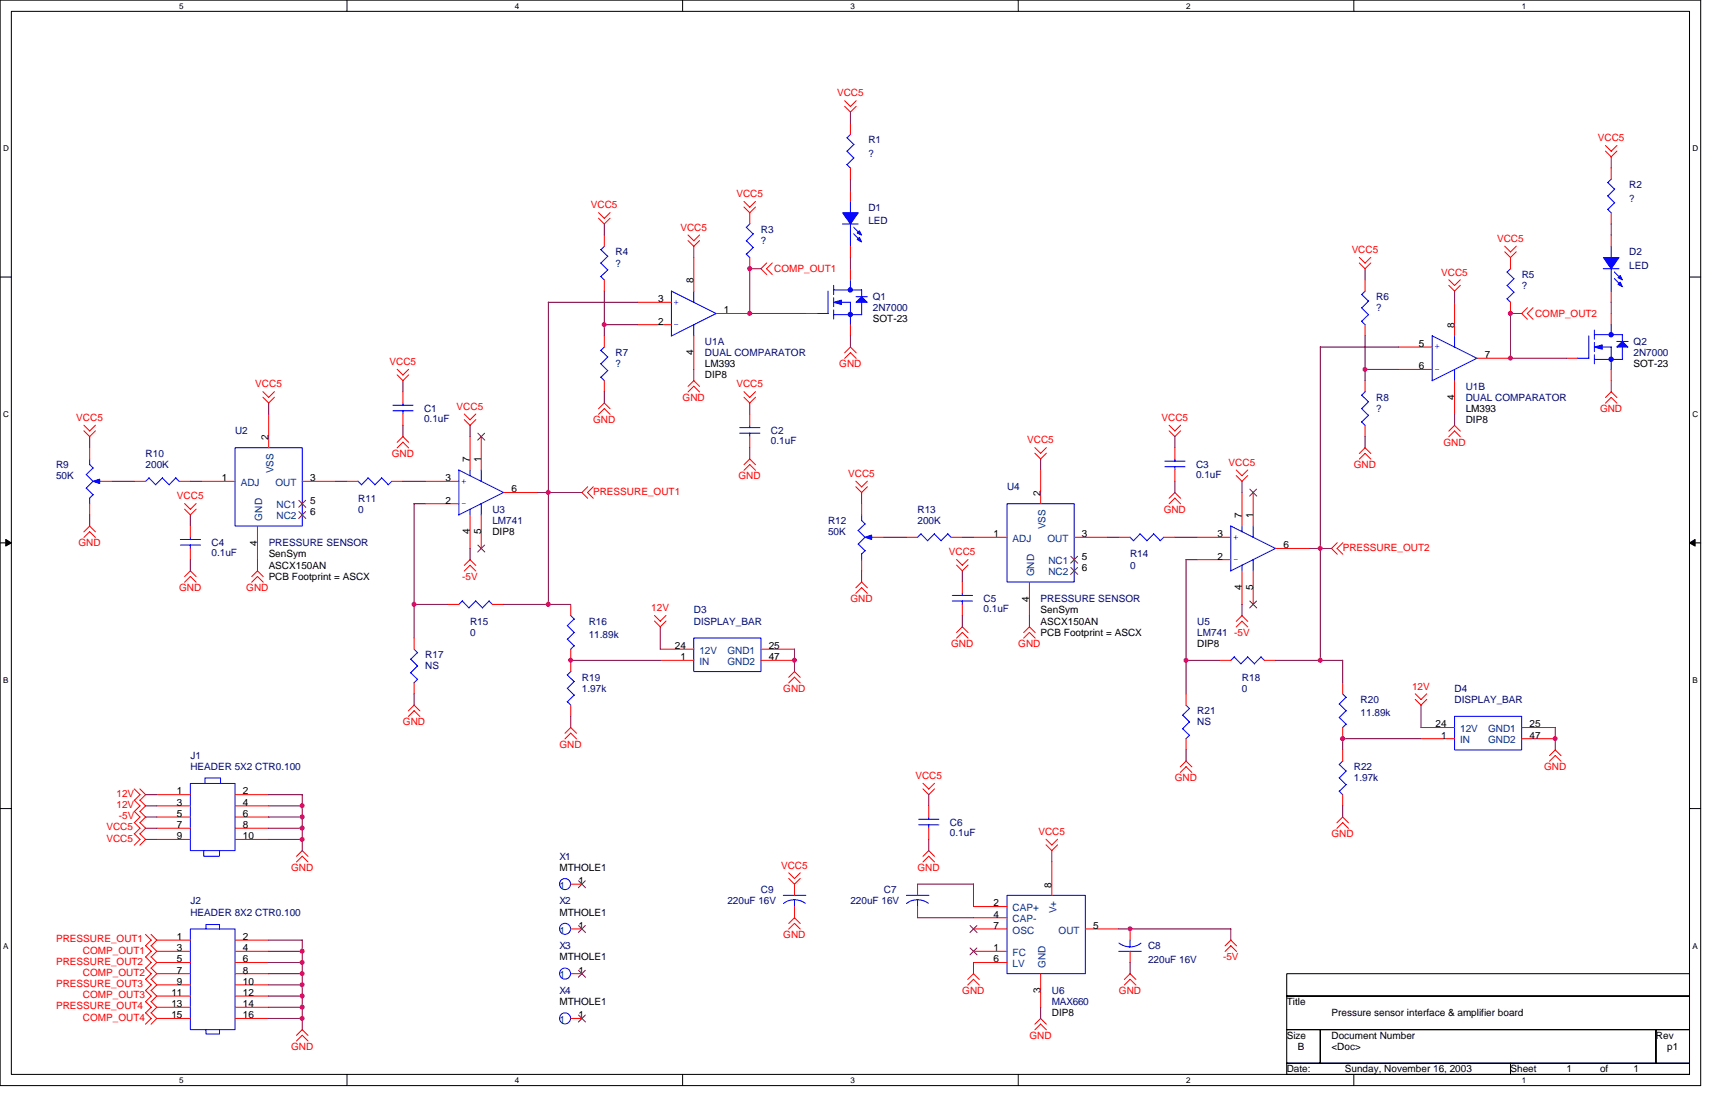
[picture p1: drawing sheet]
<svg xmlns="http://www.w3.org/2000/svg" width="432mm" height="279mm" viewBox="0 0 432 279" stroke-linecap="round" stroke-linejoin="round" font-family="sans-serif">
<path d="M0 0h424.7v271.1h-424.7zM2.8 2.8h419.1v265.5h-419.1z" fill="none" stroke="#000" stroke-width=".25"/>
<g fill="#fff">
<path d="M44.7 .3h1.1v2.3h-1.1z"/>
<path d="M44.7 268.6h1.1v2.2h-1.1z"/>
</g>
<path d="M86.7 0v2.8M86.7 268.3v2.8" fill="none" stroke="#000" stroke-width=".25"/>
<g fill="#fff">
<path d="M128.6 .3h1.1v2.3h-1.1z"/>
<path d="M128.6 268.6h1.1v2.2h-1.1z"/>
</g>
<path d="M170.5 0v2.8M170.5 268.3v2.8" fill="none" stroke="#000" stroke-width=".25"/>
<g fill="#fff">
<path d="M212.4 .3h1.1v2.3h-1.1z"/>
<path d="M212.4 268.6h1.1v2.2h-1.1z"/>
</g>
<path d="M254.3 0v2.8M254.3 268.3v2.8" fill="none" stroke="#000" stroke-width=".25"/>
<g fill="#fff">
<path d="M296.2 .3h1.1v2.3h-1.1z"/>
<path d="M296.2 268.6h1.1v2.2h-1.1z"/>
</g>
<path d="M338.1 0v2.8M338.1 268.3v2.8" fill="none" stroke="#000" stroke-width=".25"/>
<g fill="#fff">
<path d="M380 .3h1.1v2.3h-1.1z"/>
<path d="M380 268.6h1.1v2.2h-1.1z"/>
<path d="M.8 36h1.4v2.2h-1.4z"/>
<path d="M422.7 36h1.4v2.2h-1.4z"/>
<path d="M.8 102.3h1.4v2.3h-1.4z"/>
<path d="M422.7 102.3h1.4v2.3h-1.4z"/>
</g>
<path d="M0 69.2h2.8M421.9 69.2h2.8" fill="none" stroke="#000" stroke-width=".25"/>
<g fill="#fff">
<path d="M.8 168.7h1.3v2.2h-1.3z"/>
<path d="M422.7 168.7h1.3v2.2h-1.3z"/>
</g>
<path d="M0 135.6h2.8M421.9 135.6h2.8" fill="none" stroke="#000" stroke-width=".25"/>
<path d="M1.4 134.7l1.4 .9-1.4 .8zM421.9 135.6l1.4-.9v1.7z" fill="#000" stroke="#000" stroke-width=".25"/>
<g fill="#fff">
<path d="M.8 235h1.3v2.3h-1.3z"/>
<path d="M422.7 235h1.3v2.3h-1.3z"/>
</g>
<path d="M0 201.9h2.8M421.9 201.9h2.8M321.4 243.1h100.5v5.6h-100.5zM321.4 248.7h100.5v8.4h-100.5zM321.4 257.1h8.3v8.4h-8.3zM329.7 257.1h83.9v8.4h-83.9zM413.6 257.1h8.3v8.4h-8.3zM321.4 265.5h55.8v2.8h-55.8zM377.2 265.5h44.7v2.8h-44.7z" fill="none" stroke="#000" stroke-width=".25"/>
<g fill="none" stroke="#f00" stroke-width=".25">
<path d="M210.9 26.5l1.5 1.5 1.4-1.5M210.9 25.1l1.5 1.5 1.4-1.5M212.4 30.8v2.8M400.9 37.7l1.5 1.5 1.4-1.5M400.9 36.3l1.5 1.5 1.4-1.5M149.5 54.5l1.4 1.4 1.5-1.4M149.5 53.1l1.4 1.4 1.5-1.4M150.9 58.7v2.8M171.8 58.7l1.5 1.4 1.4-1.4M185.8 50.3l1.4 1.4 1.5-1.4M185.8 51.7l1.4 1.4M187.2 53.1v2.8"/>
<path d="M188.7 51.7l-1.5 1.4M212.4 42v2.7M212.4 47.5v2.8M402.4 42v2.7M402.4 53.1v2.8M402.4 58.7v2.8M150.9 69.9v2.8M159.3 75.5h8.4M171.8 60.1l1.5 1.4 1.4-1.4M173.3 64.3v8.4M178.9 78.3h8.3M187.2 64.3v2.8"/>
<path d="M191.5 65.7l-1.5 1.4 1.5 1.4M192.9 65.7l-1.5 1.4 1.5 1.4M201.2 78.3h2.8M212.4 61.5v2.8M212.4 67.1v2.8M339.5 65.7l1.4 1.4 1.4-1.4M339.5 64.3l1.4 1.4 1.4-1.4M340.9 69.9v2.8M361.8 71.2l1.5 1.5 1.4-1.5M361.8 69.8l1.5 1.5 1.4-1.5M363.3 75.5v8.4M375.8 62.9l1.4 1.4"/>
<path d="M375.8 61.5l1.4 1.4 1.5-1.4M377.2 64.3v2.8M377.2 75.5v2.8M378.7 62.9l-1.5 1.4M381.5 76.8l-1.5 1.5 1.5 1.4M382.9 76.8l-1.5 1.5 1.5 1.4M402.4 72.7v2.8M402.4 78.3v2.8M65.7 99.2l1.4 1.4 1.4-1.4M65.7 97.8l1.4 1.4 1.4-1.4M99.2 93.6l1.4 1.4 1.5-1.4M99.2 92.2l1.4 1.4 1.5-1.4"/>
<path d="M100.6 97.8v2.8M150.9 83.9v2.8M150.9 95v2.8M159.3 81.1h8.4M171.8 96.5l1.5-1.5 1.4 1.5M171.8 97.9l1.5-1.5 1.4 1.5M173.3 83.9v8.3M185.8 99.2l1.4 1.4 1.5-1.4M185.8 97.8l1.4 1.4 1.5-1.4M210.9 88.1l1.5-1.4 1.4 1.4M210.9 89.5l1.5-1.4 1.4 1.4M212.4 81.1v2.8"/>
<path d="M340.9 81.1v2.8M340.9 95v2.8M349.3 86.7h8.4M349.3 92.2h8.4M363.3 95v8.4M368.9 89.5h8.3M391.2 89.5h2.8M400.9 99.3l1.5-1.5 1.4 1.5M402.4 92.2v2.8M21 107.6l1.4 1.4 1.4-1.4M21 106.2l1.4 1.4 1.4-1.4M22.4 111.8v2.8"/>
<path d="M67.1 103.4v8.4M99.2 110.4l1.4-1.4 1.5 1.4M99.2 111.8l1.4-1.4 1.5 1.4M100.6 103.4v2.8M116 104.8l1.4 1.4 1.4-1.4M116 103.4l1.4 1.4 1.4-1.4M117.4 109v8.4M120.2 109v8.4M149.5 102.1l1.4-1.5 1.5 1.5M149.5 103.5l1.4-1.5 1.5 1.5M185.8 116l1.4-1.4 1.5 1.4M185.8 117.4l1.4-1.4 1.5 1.4"/>
<path d="M187.2 103.4v2.8M187.2 109v2.8M258.4 113.2l1.5 1.4 1.4-1.4M258.4 111.8l1.5 1.4 1.4-1.4M259.9 117.4v8.4M292 107.6l1.4 1.4 1.5-1.4M292 106.2l1.4 1.4 1.5-1.4M293.4 111.8v2.8M293.4 117.4v2.8M308.7 118.7l1.5 1.5 1.4-1.5M308.7 117.3l1.5 1.5 1.4-1.5M339.5 113.2l1.4-1.4 1.4 1.4"/>
<path d="M339.5 114.6l1.4-1.4 1.4 1.4M340.9 106.2v2.8M361.8 107.7l1.5-1.5 1.4 1.5M361.8 109.1l1.5-1.5 1.4 1.5M400.9 100.7l1.5-1.5 1.4 1.5M21 132.8l1.4-1.4 1.4 1.4M21 134.2l1.4-1.4 1.4 1.4M22.4 125.8v2.8M25.2 120.2h2.8M33.6 120.2h2.8M44.7 120.2h2.8M46.1 127.1l1.4 1.5 1.5-1.5"/>
<path d="M46.1 125.7l1.4 1.5 1.5-1.5M47.5 131.4v2.8M47.5 136.9v2.8M50.3 120.2h8.4M64.3 131.4v8.3M75.5 125.8h.1M75.5 128.6h.1M75.5 120.2h8.4M86.7 120.2h2.8M97.8 120.2h2.8M106.2 120.2h8.4M106.2 125.8h8.4"/>
<path d="M117.4 128.6v8.3M120.2 128.6v8.3M125.8 123h8.4M146.8 121.5l-1.5 1.5 1.5 1.4M148.2 121.5l-1.5 1.5 1.5 1.4M213.7 121.5l1.5 1.5 1.4-1.5M213.7 120.1l1.5 1.5 1.4-1.5M215.2 125.8v2.8M215.2 139.7v2.8M218 134.2h2.8M226.4 134.2h2.8M237.5 134.2h2.8"/>
<path d="M238.9 139.7l1.4 1.4 1.5-1.4M243.1 134.2h8.4M268.3 139.7h.1M268.3 134.2h8.3M279.4 134.2h2.8M290.6 134.2h2.8M292 124.4l1.4-1.4 1.5 1.4M292 125.8l1.4-1.4 1.5 1.4M299 134.2h8.4M299 139.7h8.4M310.2 123v8.4M313 123v8.4"/>
<path d="M318.6 136.9h8.3M334 135.5l-1.5 1.4 1.5 1.5M335.4 135.5l-1.5 1.4 1.5 1.5M46.1 144l1.4-1.5 1.5 1.5M46.1 145.4l1.4-1.5 1.5 1.5M62.9 145.4l1.4-1.5 1.4 1.5M62.9 144l1.4-1.5 1.4 1.5M103.4 159.3v2.8M111.8 150.9h2.8M116 141.2l1.4-1.5 1.4 1.5M116 142.6l1.4-1.5 1.4 1.5M123 150.9h2.8"/>
<path d="M142.5 150.9v2.8M163.4 155.1l1.5 1.4 1.4-1.4M163.4 153.7l1.5 1.4 1.4-1.4M213.7 146.8l1.5-1.5 1.4 1.5M213.7 148.2l1.5-1.5 1.4 1.5M238.9 141.1l1.4 1.4 1.5-1.4M238.9 157.9l1.4-1.4 1.5 1.4M238.9 159.3l1.4-1.4 1.5 1.4M240.3 145.3v2.8M240.3 150.9v2.8M255.7 159.3l1.4-1.4 1.4 1.4M255.7 157.9l1.4-1.4 1.4 1.4"/>
<path d="M257.1 145.3v8.4M268.3 142.5h.1M308.7 155.2l1.5-1.5 1.4 1.5M308.7 156.5l1.5-1.4 1.4 1.4M310.2 142.5v8.4M313 142.5v8.4M102 178.9l1.4-1.4 1.5 1.4M102 177.5l1.4-1.4 1.5 1.4M103.4 170.5v2.8M142.5 162.1v5.6M142.5 176.1v2.8M164.9 164.9h8.4"/>
<path d="M164.9 162.1h8.4M190 164.9h8.4M190 162.1h8.4M197 169.1l1.4-1.4 1.5 1.4M197 170.5l1.4-1.4 1.5 1.4M296.2 173.3v2.8M304.6 164.9h2.8M315.8 164.9h2.8M335.3 170.5v2.8M353.4 174.6l1.5 1.5 1.4-1.5M353.4 173.2l1.5 1.5 1.4-1.5M33.5 197l1.5 1.4-1.5 1.5"/>
<path d="M33.5 199.8l1.5 1.4-1.5 1.4M34.9 197l1.5 1.4-1.5 1.5M34.9 199.8l1.5 1.4-1.5 1.4M39.2 198.4h8.3M58.7 198.4h8.4M141.1 183.1l1.4-1.4 1.5 1.4M141.1 184.5l1.4-1.5 1.5 1.5M230.5 197l1.4 1.4 1.5-1.4M230.5 195.6l1.4 1.4 1.5-1.4M294.8 191.5l1.4-1.5 1.4 1.5M294.8 192.9l1.4-1.5 1.4 1.5M296.2 184.4v2.8"/>
<path d="M335.3 181.7v2.7M335.3 187.2v2.8M335.3 198.4v2.8M354.9 184.4h8.4M354.9 181.7h8.4M380 184.4h8.4M380 181.7h8.4M387 188.7l1.4-1.5 1.4 1.5M387 190.1l1.4-1.5 1.4 1.5M33.5 202.6l1.5 1.4-1.5 1.4M33.5 205.4l1.5 1.4-1.5 1.4M33.5 208.2l1.5 1.4-1.5 1.4"/>
<path d="M34.9 202.6l1.5 1.4-1.5 1.4M34.9 205.4l1.5 1.4-1.5 1.4M34.9 208.2l1.5 1.4-1.5 1.4M39.2 201.2h8.3M39.2 204h8.3M39.2 206.8h8.3M39.2 209.6h8.3M58.7 201.2h8.4M58.7 204h8.4M58.7 206.8h8.4M58.7 209.6h8.4M74 213.8l1.5-1.4 1.4 1.4"/>
<path d="M74 215.2l1.5-1.4 1.4 1.4M197 217.9l1.4 1.5 1.5-1.5M197 219.3l1.4 1.5M199.9 219.3l-1.5 1.5M230.5 213.8l1.4-1.4 1.5 1.4M230.5 215.2l1.4-1.4 1.5 1.4M231.9 201.2v2.8M231.9 206.8v2.8M261.2 210.9l1.5 1.5 1.4-1.5M261.2 209.5l1.5 1.5 1.4-1.5M262.7 215.2v8.4M333.9 205.4l1.4-1.4 1.5 1.4"/>
<path d="M333.9 206.8l1.4-1.4 1.5 1.4M36.3 238.9l1.5 1.4-1.5 1.5M36.3 233.3l1.5 1.4-1.5 1.5M36.3 236.1l1.5 1.4-1.5 1.5M37.7 238.9l1.5 1.4M37.7 233.3l1.5 1.4M37.7 236.1l1.5 1.4M39.2 234.7l-1.5 1.5M39.2 237.5l-1.5 1.5M39.2 234.7h8.3M39.2 237.5h8.3M58.7 234.7h8.4"/>
<path d="M58.7 237.5h8.4M142.5 220.8h2.8M142.5 231.9h2.8M197 232l1.4-1.5 1.5 1.5M198.4 229.2l1.5 1.4M198.4 229.2l-1.4 1.4M198.4 220.8v2.8M198.4 226.4v2.8M229.2 220.8v2.8M229.2 226.4v2.8M243.1 237.5h8.4M243.1 231.9h8.4"/>
<path d="M243.1 226.4h8.4M243.1 229.2h8.4M271.1 231.9h8.3M282.2 231.9v2.8M282.2 237.5v2.8M305.9 236.2l1.5-1.5 1.4 1.5M305.9 237.6l1.5-1.5 1.4 1.5M36.3 250.1l1.5 1.4-1.5 1.4M36.3 244.5l1.5 1.4-1.5 1.5M36.3 247.3l1.5 1.4-1.5 1.4M36.3 252.9l1.5 1.4-1.5 1.4M36.3 241.7l1.5 1.4-1.5 1.5"/>
<path d="M37.7 244.5l1.5 1.4M37.7 247.3l1.5 1.4M37.7 250.1l1.5 1.4M37.7 252.9l1.5 1.4M37.7 241.7l1.5 1.4M39.2 248.7l-1.5 1.4M39.2 245.9l-1.5 1.5M39.2 251.5l-1.5 1.4M39.2 254.3l-1.5 1.4M39.2 243.1l-1.5 1.5M39.2 240.3l-1.5 1.5M39.2 240.3h8.3"/>
<path d="M39.2 243.1h8.3M39.2 245.9h8.3M39.2 248.7h8.3M39.2 251.5h8.3M39.2 254.3h8.3M58.7 240.3h8.4M58.7 243.1h8.4M58.7 245.9h8.4M58.7 248.7h8.4M58.7 251.5h8.4M58.7 254.3h8.4M74 258.5l1.5-1.4 1.4 1.4"/>
<path d="M74 259.9l1.5-1.4 1.4 1.4M142.5 243.1h2.8M142.5 254.3h2.8M241.7 244.6l1.4-1.5 1.5 1.5M241.7 246l1.4-1.5 1.5 1.5M243.1 240.3h8.4M258.4 255.7l1.5-1.4 1.4 1.4M258.4 257.1l1.5-1.4 1.4 1.4M259.9 243.1v8.4M280.8 244.6l1.4-1.5 1.5 1.5M280.8 246l1.4-1.5 1.5 1.5"/>
</g>
<g fill="none" stroke="#00f" stroke-width=".25">
<path d="M211.5 37.7l1.7 1.8M211.5 34.4l1.7 1.7M212.4 33.5l-.9 .9M213.3 39.4l-1.8 1.7M213.3 36l-1.8 1.8M187.3 55.9l-.9 .8 1.7 1.7M188.1 58.4l-1.7 1.7M210.4 55.9h3.9M211.5 41.1l.9 .9M212.4 50.3v2.9M212.4 55.9v5.7M213.2 56.7l1.7 1.7"/>
<path d="M213.2 58.4l1.7 1.7M401.5 48.9l1.7 1.7M402.4 44.7l-.9 .9 1.7 1.6M403.3 50.6l-1.8 1.6 .9 .9M403.3 47.2l-1.8 1.7M150 69l.9 .9M150 65.7l1.8 1.7-1.7 1.6M150 62.3l1.8 1.7-1.7 1.7M151 61.5l-.9 .9M173.3 72.7v2.8M186.4 60.1l1.7 1.7M188.1 61.8l-1.7 1.6 .8 .9"/>
<path d="M206.8 72.7v5.6h-2.8M208.2 72.4l7-.1v1.8M208.2 71.2v2.3M208.2 74.3v2.3M208.2 77.4v2.3M208.2 78.6h7M209.6 75.5h2.8v5.6M212.4 69.9v2.5M213.8 74.1h2.8M215.2 75.4v3.2M340 76.8l1.8 1.7-1.7 1.7M340 73.5l1.8 1.6-1.7 1.8"/>
<path d="M341 72.6l-.9 .9M376.3 71.2l1.8 1.8M377.3 67.1l-1 .8 1.8 1.7M378.1 72.9l-1.8 1.7 .9 .9M378.1 69.6l-1.7 1.7M400.4 67.1h3.9M402.4 61.5v2.8M402.4 67.1v5.6M403.2 67.9l1.7 1.7M403.2 69.6l1.7 1.7M150 94.1l.9 .9M150 90.8l1.8 1.7-1.7 1.7"/>
<path d="M150 87.5l1.8 1.7M151 86.6l-.9 .9M151.8 89.1l-1.7 1.7M167.7 83.9v-11.2l11.2 5.6-11.3 5.6M173.3 81.1v2.8M340 98.6l1.8 1.7M340 80.2l.9 .9M341 97.8l-.9 .9M357.7 95v-11.1l11.2 5.6-11.3 5.6M363.3 83.9v2.8M363.3 92.2v2.9M396.8 83.9v5.6h-2.8"/>
<path d="M398.1 83.6l7.1-.1v1.8M398.2 82.4v2.3M398.2 85.5v2.3M398.2 88.6v2.2M399.6 86.7h2.8v5.6M402.4 81.1v2.5M403.8 85.3h2.8M405.2 86.6v3.1h-7M21.5 118.5l1.8 1.7M22.4 114.6v1.4M22.4 116l.9 .9M23.2 116.8l-1.7 1.7"/>
<path d="M37.2 119.3l1.7 1.8M37.3 119.3l-.9 .9M43.9 119.3l.9 .9M43.9 119.3l-1.6 1.8-1.7-1.8-1.7 1.7M58.7 111.8h16.8v19.6h-16.8zM91.9 119.3l1.7 1.7M91.9 119.3l-1.6 1.8-.9-1M95.3 119.3l1.6 1.8 .9-.9M95.3 119.3l-1.7 1.8M98.1 102.6h5.1M98.1 101.2h5.1M100.6 100.6v.6"/>
<path d="M100.6 102.5v.9M117.4 117.4v1.4M120.2 117.4v2.8M184.7 108.2h5.1M184.7 106.8h5.1M187.2 106.2v.6M187.2 108.1v.9M290.9 116.5h5.1M290.9 115.1h5.1M293.4 114.6v.6M293.4 116.5v.9M340 105.3l.9 .9"/>
<path d="M340 102l1.8 1.7-1.7 1.7M341.8 100.3l-1.7 1.7M21.5 121.9l1.8 1.7M22.4 124.4v1.4M23.2 120.2l-1.7 1.7M23.2 123.5l-.8 .9M24.6 120.2h.6M45 136.1h5.1M45 134.7h5.1M47.5 134.2v.5M47.5 136.1v.8M117.4 127.1v1.5"/>
<path d="M120.2 125.7v2.9M125.8 123l-11.2-5.6v11.2M125.8 122.9l-11.2 5.7M214.3 132.5l1.8 1.7M214.3 135.8l1.8 1.7M215.2 128.6v1.4l.9 .9M215.2 138.3v1.5M216 130.8l-1.7 1.7M216 134.2l-1.7 1.7M216 137.5l-.9 .9M217.4 134.2h.6M230 133.3l1.7 1.7"/>
<path d="M230 133.3l-.8 .9M233.3 133.3l1.8 1.7M233.4 133.3l-1.8 1.7M236.7 133.3l.9 .9M236.7 133.3l-1.7 1.7M251.5 125.8h16.8v19.5h-16.8zM282.2 134.1l.9 .9M284.7 133.3l1.7 1.7M284.7 133.3l-1.7 1.7M288.1 133.3l1.7 1.7M288.1 133.3l-1.7 1.7M290.6 134.2l-.9 .8"/>
<path d="M307.3 131.3l11.3 5.6M307.4 131.4v11.2M310.2 131.4v1.4M313 131.4v2.8M313 139.7v2.8M318.6 136.9l-11.2 5.6M115.4 150.1l1.7 1.7M115.5 150l-.9 .9M118.8 150l-1.7 1.8M122.1 150.1l.9 .9M122.2 150l-1.7 1.8-1.7-1.7M141.7 156.2l1.7 1.7"/>
<path d="M141.7 159.6l1.7 1.7-.9 .8M142.5 153.7l.9 .9-1.8 1.7M143.4 157.9l-1.8 1.7M173.3 159.3h16.7v8.4h-16.7zM237.8 150.1h5.1M237.8 148.7h5.1M240.3 148.1v.6M240.3 150v.9M310.2 141.1v1.4M102.6 164.6l1.7 1.7M102.6 168l1.7 1.7M103.4 162.1l.9 .9"/>
<path d="M104.3 162.9l-1.8 1.7M104.3 166.3l-1.8 1.7M104.3 169.6l-.9 .9M141.6 171.8l1.8 1.8M142.6 167.6l-1 .9 1.8 1.7M143.4 173.5l-1.8 1.7 .9 .9M143.4 170.1l-1.7 1.8M295.4 178.6l1.7 1.7M296.2 176.1l.9 .9-1.8 1.6M307.4 164.9l.9-.9 1.6 1.8M311.6 164l1.7 1.8M311.6 164l-1.7 1.7"/>
<path d="M314.9 164l.9 .9M315 164l-1.7 1.7M334.5 175.8l1.7 1.7M334.5 179.2l1.7 1.6M335.3 173.3l.9 .9M336.2 174.1l-1.8 1.7M336.2 177.5l-1.8 1.7M363.3 178.9h16.7v8.3h-16.7zM47.5 195.6h11.2v16.8h-11.2zM51.2 195.6v-1.4h3.9v1.4M295.4 181.9l1.7 1.7-.9 .9M297.1 180.3l-1.8 1.7"/>
<path d="M334.4 194.2l1.8 1.7M335.4 190l-1 .8 1.8 1.7M336.2 180.8l-.9 .9M336.2 195.9l-1.8 1.6 .9 .9M336.2 192.5l-1.7 1.7M50.9 212.4v1.4h3.9v-1.4M229.4 206h5.1M229.4 204.6h5.1M231.9 204v.6M231.9 205.9v.9M47.5 231.9h11.2v25.2h-11.2zM51.4 231.9v-1.1h3.4v1.1"/>
<path d="M195.6 223.6h5.7M198.4 224.7v1.7M201.1 225.6l-1.3-.7-1.5-.2-1.4 .2-1.2 .7M226.4 223.6h5.6M229.2 224.7v1.7M231.9 225.6l-1.3-.7-1.5-.2-1.4 .2-1.3 .7M251.5 223.6h19.6v19.5h-19.6zM279.4 237.5h5.6M279.4 235.5l1.4 .7 1.4 .2 1.5-.2 1.2-.7M282.2 234.7v1.7M51.4 257.1v1.1h3.4v-1.1"/>
<circle cx="141.1" cy="231.9" r="1.38"/>
<circle cx="141.1" cy="220.7" r="1.38"/>
<circle cx="141.1" cy="243.1" r="1.38"/>
<circle cx="141.1" cy="254.3" r="1.38"/>
</g>
<g fill="none" stroke="#804000" stroke-width=".25">
<path d="M119.3 108.2l1.8 1.7M121 108.2l-1.7 1.7M74.6 124.9l1.8 1.8M74.6 127.7l1.8 1.8M76.3 124.9l-1.7 1.8M76.3 127.7l-1.7 1.8M119.3 136.1l1.8 1.7M121 136.1l-1.7 1.7M267.4 138.9l1.8 1.7M269.1 138.9l-1.7 1.7M312.1 122.1l1.8 1.8M313.8 122.1l-1.7 1.8"/>
<path d="M267.4 141.7l1.8 1.7M269.1 141.7l-1.7 1.7M312.1 150.1l1.8 1.7M313.8 150.1l-1.7 1.7M144.5 219.9l1.7 1.8M146.2 219.9l-1.8 1.8M144.5 231.1l1.7 1.7M146.2 231.1l-1.8 1.7M242.3 231.1l1.7 1.7M242.3 236.7l1.7 1.7M244 231.1l-1.8 1.7M244 236.7l-1.8 1.7"/>
<path d="M144.5 253.4l1.7 1.8M144.5 242.3l1.7 1.7M146.2 253.4l-1.8 1.8M146.2 242.3l-1.8 1.7"/>
</g>
<g fill="#00f" stroke="#00f" stroke-width=".25">
<path d="M405.2 85.3l1.4 1.4h-2.8z" fill-rule="evenodd"/>
<path d="M398.2 86.7l1.9-.6v1.1z" fill-rule="evenodd"/>
<path d="M215.2 74.1l1.4 1.4h-2.8z" fill-rule="evenodd"/>
<path d="M208.2 75.5l1.9-.6v1.1z" fill-rule="evenodd"/>
<path d="M216 134.2l1.7-.6v1.1z" fill-rule="evenodd"/>
<path d="M400.4 64.3h3.9l-1.9 2.8z" fill-rule="evenodd"/>
<path d="M404.6 70.4l.6 1.2-1.1-.6z" fill-rule="evenodd"/>
<path d="M404.6 68.8l.6 1.1-1.1-.6z" fill-rule="evenodd"/>
<path d="M23.2 120.2l1.7-.6v1.1z" fill-rule="evenodd"/>
<path d="M210.4 53.1h3.9l-1.9 2.8z" fill-rule="evenodd"/>
<path d="M214.6 59.3l.6 1.1-1.1-.6z" fill-rule="evenodd"/>
<path d="M214.6 57.6l.6 1.1-1.1-.5z" fill-rule="evenodd"/>
<circle cx="402.3" cy="89.7" r=".55"/>
<circle cx="402.3" cy="83.6" r=".55"/>
<circle cx="212.3" cy="78.5" r=".55"/>
<circle cx="212.3" cy="72.4" r=".55"/>
</g>
<g fill="none" stroke="#800040" stroke-width=".25">
<path d="M212.4 27.9v2.9M402.4 39.1v2.9M150.9 55.9v2.8M212.4 44.7v2.8M402.4 55.9v2.8M136.9 75.5h22.4M136.9 75.4v75.5M150.9 72.6v11.3M173.3 61.5v2.8M190.1 67.1h-2.9v11.2h14.1M212.4 64.3v2.8M340.9 67.1v2.8"/>
<path d="M363.3 72.6v2.9M380.1 78.3h-2.9v11.2h14M402.4 75.4v2.9M100.6 95v2.8M150.9 81.1h8.4M150.9 97.8v2.8M173.3 92.2v2.8M212.4 83.8v2.9M329.7 86.7h19.6M329.7 86.6v78.3M340.9 92.2h8.4M340.9 83.8v11.2"/>
<path d="M402.4 95v2.8M22.4 109v2.8M67.1 100.6v2.8M100.6 106.2v2.8M117.4 106.2v2.8M187.2 100.6v2.8M187.2 111.8v2.8M259.9 114.6v2.8M293.4 109v2.8M340.9 109v2.8M363.3 103.4v2.8M22.4 128.5v2.9"/>
<path d="M27.9 120.2h5.7M47.5 120.2h2.8M47.5 128.5v2.9M47.5 139.7v2.8M64.3 139.7v2.8M83.8 120.2h2.9M100.6 120.2h5.6M106.2 125.8l-2.8-.1v33.6M117.4 136.9v2.8M134.1 123h11.2M215.2 122.9v2.9M220.7 134.2h5.7"/>
<path d="M240.3 134.2h2.8M276.6 134.2h2.8M293.4 134.2h5.6M293.4 120.1v2.9M299 139.7h-2.8v33.6M310.2 120.1v2.9M326.9 136.9h5.6M103.4 150.9h8.4M125.7 150.9h16.8M164.9 156.5v5.6M215.2 142.5v2.8M240.3 142.5v2.8"/>
<path d="M240.3 153.7v2.8M257.1 153.7v2.8M310.2 150.9v2.8M103.4 173.2v2.9M142.5 164.9h22.4M142.5 178.8v2.9M198.4 162.1v5.6M296.2 164.9h8.4M318.5 164.9h16.8M335.3 164.8v5.7M354.9 176v5.7M36.3 198.4h2.9"/>
<path d="M67.1 198.4h8.4M75.5 198.4v14M231.9 198.4v2.8M296.2 187.2v2.8M335.3 184.4h19.6M335.3 184.4v2.8M388.4 181.6v5.6M36.3 201.2h2.9M36.3 204h2.9M36.3 206.8h2.9M36.3 209.6h2.9M67.1 201.2h8.4"/>
<path d="M67.1 204h8.4M67.1 206.8h8.4M67.1 209.6h8.4M231.9 209.5v2.9M262.7 212.3v2.9M335.3 201.2v2.8M67.1 237.5h8.4M67.1 234.7h8.4M75.5 234.7v22.4M229.1 229.2h14M229.1 220.8h14M243.1 220.7v5.7"/>
<path d="M279.4 231.9h28M307.4 231.9v2.8M67.1 251.5h8.4M67.1 245.9h8.4M67.1 243.1h8.4M67.1 254.3h8.4M67.1 240.3h8.4M67.1 248.7h8.4M243.1 240.3v2.8M259.9 251.5v2.8M282.2 240.3v2.8"/>
</g>
<g fill="#f0f" stroke="#f0f" stroke-width=".25">
<circle cx="75.5" cy="201.2" r=".54"/>
<circle cx="75.5" cy="209.6" r=".54"/>
<circle cx="75.5" cy="254.3" r=".54"/>
<circle cx="75.5" cy="204" r=".54"/>
<circle cx="75.5" cy="240.3" r=".54"/>
<circle cx="75.5" cy="237.5" r=".54"/>
<circle cx="75.5" cy="248.7" r=".54"/>
<circle cx="282.2" cy="231.9" r=".54"/>
<circle cx="75.5" cy="251.5" r=".54"/>
<circle cx="75.5" cy="206.8" r=".54"/>
<circle cx="75.5" cy="245.9" r=".54"/>
<circle cx="75.5" cy="243.1" r=".54"/>
<circle cx="340.9" cy="92.2" r=".54"/>
<circle cx="296.2" cy="164.9" r=".54"/>
<circle cx="335.3" cy="184.4" r=".54"/>
<circle cx="388.4" cy="184.4" r=".54"/>
<circle cx="187.2" cy="78.2" r=".54"/>
<circle cx="136.9" cy="150.9" r=".54"/>
<circle cx="136.9" cy="123" r=".54"/>
<circle cx="150.9" cy="81" r=".54"/>
<circle cx="103.4" cy="150.9" r=".54"/>
<circle cx="329.7" cy="164.9" r=".54"/>
<circle cx="329.7" cy="136.9" r=".54"/>
<circle cx="198.4" cy="164.9" r=".54"/>
<circle cx="142.5" cy="164.9" r=".54"/>
<circle cx="187.2" cy="67.1" r=".54"/>
<circle cx="377.2" cy="89.4" r=".54"/>
<circle cx="377.2" cy="78.2" r=".54"/>
</g>
<g font-size="2.5" fill="#f00">
<text x="209" y="24.1">VCC5</text>
<text x="399" y="35.3">VCC5</text>
<text x="147.6" y="52">VCC5</text>
<text x="183.9" y="49.2">VCC5</text>
<text x="169.9" y="57.6">VCC5</text>
<text x="337.6" y="63.2">VCC5</text>
<text x="373.9" y="60.4">VCC5</text>
<text x="193.4" y="67.9">COMP_OUT1</text>
<text x="359.9" y="68.8">VCC5</text>
<text x="383.4" y="79.1">COMP_OUT2</text>
<text x="97.3" y="91.1">VCC5</text>
<text x="209.6" y="91.7">GND</text>
<text x="63.8" y="96.7">VCC5</text>
<text x="170.5" y="100.1">GND</text>
<text x="183.9" y="96.7">VCC5</text>
<text x="19.1" y="105.1">VCC5</text>
<text x="114" y="102.3">VCC5</text>
<text x="148.1" y="105.7">GND</text>
<text x="290.1" y="105.1">VCC5</text>
<text x="399.6" y="102.9">GND</text>
<text x="256.5" y="110.7">VCC5</text>
<text x="360.5" y="111.3">GND</text>
<text x="97.8" y="114">GND</text>
<text x="184.4" y="119.6">GND</text>
<text x="211.8" y="119.1">VCC5</text>
<text x="306.8" y="116.3">VCC5</text>
<text x="338.1" y="116.8">GND</text>
<text x="44.2" y="124.7">VCC5</text>
<text x="148.1" y="123.5">PRESSURE_OUT1</text>
<text x="290.6" y="128">GND</text>
<text x="19.6" y="136.4">GND</text>
<text x="335.3" y="137.5">PRESSURE_OUT2</text>
<text x="237" y="138.6">VCC5</text>
<text x="44.7" y="147.6">GND</text>
<text x="61.5" y="147.6">GND</text>
<text x="115.4" y="144.8">-5V</text>
<text x="162.6" y="152.6">12V</text>
<text x="212.4" y="150.4">GND</text>
<text x="237.5" y="161.5">GND</text>
<text x="254.3" y="161.5">GND</text>
<text x="195.6" y="172.7">GND</text>
<text x="352.6" y="172.2">12V</text>
<text x="100.6" y="181.1">GND</text>
<text x="139.7" y="186.7">GND</text>
<text x="228.6" y="194.5">VCC5</text>
<text x="293.4" y="195.1">GND</text>
<text x="385.6" y="192.3">GND</text>
<text x="29.1" y="199">12V</text>
<text x="29.1" y="201.8">12V</text>
<text x="26.6" y="207.3">VCC5</text>
<text x="29.7" y="204.6">-5V</text>
<text x="259.3" y="208.5">VCC5</text>
<text x="332.5" y="209">GND</text>
<text x="26.6" y="210.1">VCC5</text>
<text x="72.7" y="217.4">GND</text>
<text x="195.1" y="216.9">VCC5</text>
<text x="229.2" y="217.4">GND</text>
<text x="14" y="235.3">PRESSURE_OUT1</text>
<text x="20.7" y="238.1">COMP_OUT1</text>
<text x="195.6" y="234.2">GND</text>
<text x="305.4" y="239.8">-5V</text>
<text x="14" y="240.9">PRESSURE_OUT2</text>
<text x="20.7" y="243.7">COMP_OUT2</text>
<text x="14" y="246.5">PRESSURE_OUT3</text>
<text x="20.7" y="249.3">COMP_OUT3</text>
<text x="240.3" y="248.2">GND</text>
<text x="279.4" y="248.2">GND</text>
<text x="14" y="252.1">PRESSURE_OUT4</text>
<text x="20.7" y="254.8">COMP_OUT4</text>
<text x="72.7" y="262.1">GND</text>
<text x="257.1" y="259.3">GND</text>
</g>
<g font-size="2.5" fill="#000080">
<text x="216.9" y="35.8">R1</text>
<text x="216.9" y="39.2">?</text>
<text x="406.9" y="47">R2</text>
<text x="216.9" y="52.6">D1</text>
<text x="406.9" y="50.3">?</text>
<text x="190" y="58.2">R3</text>
<text x="216.9" y="55.9">LED</text>
<text x="153.7" y="63.8">R4</text>
<text x="190" y="61">?</text>
<text x="406.9" y="63.8">D2</text>
<text x="153.7" y="66.5">?</text>
<text x="380" y="69.3">R5</text>
<text x="406.9" y="67.1">LED</text>
<text x="218" y="74.9">Q1</text>
<text x="218" y="77.7">2N7000</text>
<text x="343.7" y="74.9">R6</text>
<text x="343.7" y="77.7">?</text>
<text x="380" y="72.1">?</text>
<text x="153.7" y="88.9">R7</text>
<text x="176.1" y="86.1">U1A</text>
<text x="176.1" y="88.9">DUAL COMPARATOR</text>
<text x="408" y="86.1">Q2</text>
<text x="408" y="88.9">2N7000</text>
<text x="153.7" y="91.7">?</text>
<text x="343.7" y="100.1">R8</text>
<text x="366.1" y="97.3">U1B</text>
<text x="366.1" y="100.1">DUAL COMPARATOR</text>
<text x="105.9" y="102.9">C1</text>
<text x="105.9" y="105.4">0.1uF</text>
<text x="343.7" y="102.9">?</text>
<text x="58.7" y="108.5">U2</text>
<text x="192.5" y="108.5">C2</text>
<text x="192.5" y="111">0.1uF</text>
<text x="14" y="116.8">R9</text>
<text x="14" y="119.6">50K</text>
<text x="36.4" y="114">R10</text>
<text x="36.4" y="116.8">200K</text>
<text x="298.7" y="116.8">C3</text>
<text x="298.7" y="119.3">0.1uF</text>
<text x="89.5" y="125.2">R11</text>
<text x="251.5" y="122.4">U4</text>
<text x="89.5" y="128">0</text>
<text x="123" y="128">U3</text>
<text x="123" y="130.8">LM741</text>
<text x="206.8" y="130.8">R12</text>
<text x="229.2" y="128">R13</text>
<text x="229.2" y="130.8">200K</text>
<text x="52.8" y="136.4">C4</text>
<text x="67.1" y="136.4">PRESSURE SENSOR</text>
<text x="206.8" y="133.6">50K</text>
<text x="52.8" y="138.9">0.1uF</text>
<text x="282.2" y="139.2">R14</text>
<text x="282.2" y="142">0</text>
<text x="117.4" y="156">R15</text>
<text x="147" y="156">R16</text>
<text x="173.3" y="153.2">D3</text>
<text x="173.3" y="156">DISPLAY_BAR</text>
<text x="245.6" y="150.4">C5</text>
<text x="245.6" y="152.9">0.1uF</text>
<text x="259.9" y="150.4">PRESSURE SENSOR</text>
<text x="299" y="156">U5</text>
<text x="117.4" y="158.7">0</text>
<text x="147" y="159.3">11.89k</text>
<text x="299" y="158.7">LM741 -5V</text>
<text x="106.2" y="164.3">R17</text>
<text x="106.2" y="167.1">NS</text>
<text x="145.3" y="169.9">R19</text>
<text x="145.3" y="172.7">1.97k</text>
<text x="310.2" y="169.9">R18</text>
<text x="310.2" y="172.7">0</text>
<text x="363.3" y="172.7">D4</text>
<text x="299" y="178.3">R21</text>
<text x="339.8" y="175.5">R20</text>
<text x="339.8" y="178.9">11.89k</text>
<text x="363.3" y="175.5">DISPLAY_BAR</text>
<text x="299" y="181.1">NS</text>
<text x="47.5" y="189.5">J1</text>
<text x="47.5" y="192.3">HEADER 5X2 CTR0.100</text>
<text x="338.1" y="192.3">R22</text>
<text x="338.1" y="195.1">1.97k</text>
<text x="237.2" y="206.2">C6</text>
<text x="237.2" y="208.7">0.1uF</text>
<text x="139.7" y="214.6">X1</text>
<text x="47.5" y="225.8">J2</text>
<text x="139.7" y="225.8">X2</text>
<text x="181.7" y="225.8">220uF 16V</text>
<text x="190" y="223">C9</text>
<text x="212.4" y="225.8">220uF 16V</text>
<text x="220.8" y="223">C7</text>
<text x="47.5" y="228.6">HEADER 8X2 CTR0.100</text>
<text x="139.7" y="237">X3</text>
<text x="286.7" y="237">C8</text>
<text x="286.7" y="240.3">220uF 16V</text>
<text x="139.7" y="248.2">X4</text>
<text x="262.7" y="248.2">U6</text>
<text x="262.7" y="251">MAX660</text>
</g>
<g font-size="2.5">
<text x="173.2" y="70.7" transform="rotate(-90 173.2 70.7)">8</text>
<text x="164.3" y="75.4">3</text>
<text x="164.3" y="81">2</text>
<text x="180.8" y="78.2">1</text>
<text x="218" y="80.5">SOT-23</text>
<text x="363.2" y="81.9" transform="rotate(-90 363.2 81.9)">8</text>
<text x="173.2" y="88.7" transform="rotate(-90 173.2 88.7)">4</text>
<text x="354.3" y="86.6">5</text>
<text x="370.8" y="89.4">7</text>
<text x="176.1" y="91.7">LM393</text>
<text x="176.1" y="94.5">DIP8</text>
<text x="354.3" y="92.2">6</text>
<text x="408" y="91.7">SOT-23</text>
<text x="363.2" y="99.9" transform="rotate(-90 363.2 99.9)">4</text>
<text x="366.1" y="102.9">LM393</text>
<text x="366.1" y="105.7">DIP8</text>
<text x="67.1" y="109.9" transform="rotate(-90 67.1 109.9)">2</text>
<text x="117.3" y="115.4" transform="rotate(-90 117.3 115.4)">7</text>
<text x="120.1" y="115.4" transform="rotate(-90 120.1 115.4)">1</text>
<text x="55.4" y="120.1">1</text>
<text x="77.4" y="120.1">3</text>
<text x="77.4" y="125.7">5</text>
<text x="111.3" y="120.1">3</text>
<text x="111.3" y="125.7">2</text>
<text x="127.7" y="122.9">6</text>
<text x="259.8" y="123.8" transform="rotate(-90 259.8 123.8)">2</text>
<text x="77.4" y="128.5">6</text>
<text x="310.1" y="129.4" transform="rotate(-90 310.1 129.4)">7</text>
<text x="312.9" y="129.4" transform="rotate(-90 312.9 129.4)">1</text>
<text x="64.3" y="136.2" transform="rotate(-90 64.3 136.2)">4</text>
<text x="117.3" y="133.4" transform="rotate(-90 117.3 133.4)">4</text>
<text x="120.1" y="133.4" transform="rotate(-90 120.1 133.4)">5</text>
<text x="123" y="133.6">DIP8</text>
<text x="248.2" y="134.1">1</text>
<text x="270.2" y="134.1">3</text>
<text x="304" y="134.1">3</text>
<text x="320.5" y="136.9">6</text>
<text x="67.1" y="142">ASCX150AN</text>
<text x="67.1" y="139.2">SenSym</text>
<text x="270.2" y="139.7">5</text>
<text x="270.2" y="142.5">6</text>
<text x="304" y="139.7">2</text>
<text x="67.1" y="144.8">PCB Footprint = ASCX</text>
<text x="310.1" y="147.4" transform="rotate(-90 310.1 147.4)">4</text>
<text x="312.9" y="147.4" transform="rotate(-90 312.9 147.4)">5</text>
<text x="257" y="150.2" transform="rotate(-90 257 150.2)">4</text>
<text x="259.9" y="156">ASCX150AN</text>
<text x="259.9" y="153.2">SenSym</text>
<text x="259.9" y="158.8">PCB Footprint = ASCX</text>
<text x="299" y="161.5">DIP8</text>
<text x="168.5" y="162.1">24</text>
<text x="169.9" y="164.8">1</text>
<text x="192" y="162.1">25</text>
<text x="192" y="164.8">47</text>
<text x="358.5" y="181.6">24</text>
<text x="359.9" y="184.4">1</text>
<text x="382" y="181.6">25</text>
<text x="382" y="184.4">47</text>
<text x="44.2" y="198.4">1</text>
<text x="44.2" y="201.2">3</text>
<text x="44.2" y="204">5</text>
<text x="60.7" y="198.4">2</text>
<text x="60.7" y="201.2">4</text>
<text x="60.7" y="204">6</text>
<text x="44.2" y="206.8">7</text>
<text x="44.2" y="209.5">9</text>
<text x="60.7" y="206.8">8</text>
<text x="60.7" y="209.5">10</text>
<text x="139.7" y="217.4">MTHOLE1</text>
<text x="144.5" y="220.7">1</text>
<text x="262.6" y="221.6" transform="rotate(-90 262.6 221.6)">8</text>
<text x="248.2" y="226.3">2</text>
<text x="139.7" y="228.6">MTHOLE1</text>
<text x="144.5" y="231.9">1</text>
<text x="248.2" y="229.1">4</text>
<text x="248.2" y="231.9">7</text>
<text x="273" y="231.9">5</text>
<text x="44.2" y="234.7">1</text>
<text x="44.2" y="237.5">3</text>
<text x="60.7" y="234.7">2</text>
<text x="60.7" y="237.5">4</text>
<text x="139.7" y="239.8">MTHOLE1</text>
<text x="248.2" y="237.5">1</text>
<text x="44.2" y="240.3">5</text>
<text x="44.2" y="243.1">7</text>
<text x="44.2" y="245.9">9</text>
<text x="60.7" y="240.3">6</text>
<text x="60.7" y="243.1">8</text>
<text x="60.7" y="245.9">10</text>
<text x="144.5" y="243.1">1</text>
<text x="248.2" y="240.3">6</text>
<text x="42.8" y="248.7">11</text>
<text x="42.8" y="251.5">13</text>
<text x="60.7" y="248.7">12</text>
<text x="60.7" y="251.5">14</text>
<text x="139.7" y="251">MTHOLE1</text>
<text x="259.8" y="248" transform="rotate(-90 259.8 248)">3</text>
<text x="321.4" y="251">Title</text>
<text x="42.8" y="254.3">15</text>
<text x="60.7" y="254.3">16</text>
<text x="144.5" y="254.3">1</text>
<text x="262.7" y="253.7">DIP8</text>
<text x="332.5" y="253.7">Pressure sensor interface &amp; amplifier board</text>
<text x="321.4" y="259.3">Size</text>
<text x="324.1" y="262.1">B</text>
<text x="332.5" y="259.3">Document Number</text>
<text x="332.5" y="262.1">&lt;Doc&gt;</text>
<text x="413.6" y="259.3">Rev</text>
<text x="416.3" y="262.1">p1</text>
<text x="321.4" y="267.7">Date:</text>
<text x="335.9" y="267.7">Sunday, November 16, 2003</text>
<text x="377.2" y="267.7">Sheet</text>
<text x="391.2" y="267.7">1</text>
<text x="399.6" y="267.7">of</text>
<text x="408" y="267.7">1</text>
</g>
<g font-size="2.5" fill="#00f">
<text x="168.2" y="76.1">+</text>
<text x="168.2" y="81.7">-</text>
<text x="358.2" y="87.2">+</text>
<text x="358.2" y="92.8">-</text>
<text x="115.1" y="120.8">+</text>
<text x="115.1" y="126.4">-</text>
<text x="307.9" y="134.7">+</text>
<text x="307.9" y="140.3">-</text>
</g>
<g font-size="2.5" fill="#004080">
<text x="68.3" y="118.2" transform="rotate(-90 68.3 118.2)">VSS</text>
<text x="60.1" y="121.3">ADJ</text>
<text x="68.8" y="121.3">OUT</text>
<text x="65.5" y="130" transform="rotate(-90 65.5 130)">GND</text>
<text x="69" y="126.9">NC1</text>
<text x="69" y="129.7">NC2</text>
<text x="252.9" y="135.3">ADJ</text>
<text x="261.1" y="132.1" transform="rotate(-90 261.1 132.1)">VSS</text>
<text x="261.6" y="135.3">OUT</text>
<text x="258.3" y="143.9" transform="rotate(-90 258.3 143.9)">GND</text>
<text x="261.8" y="140.9">NC1</text>
<text x="261.8" y="143.7">NC2</text>
<text x="174.7" y="166">IN</text>
<text x="174.7" y="163.2">12V</text>
<text x="181.7" y="163.2">GND1</text>
<text x="181.7" y="166">GND2</text>
<text x="364.7" y="185.6">IN</text>
<text x="364.7" y="182.8">12V</text>
<text x="371.6" y="182.8">GND1</text>
<text x="371.6" y="185.6">GND2</text>
<text x="139.7" y="221.9">1</text>
<text x="252.9" y="227.5">CAP+</text>
<text x="139.7" y="233.1">1</text>
<text x="252.9" y="230.3">CAP-</text>
<text x="252.9" y="233.1">OSC</text>
<text x="263.9" y="228" transform="rotate(-90 263.9 228)">V+</text>
<text x="264.4" y="233.1">OUT</text>
<text x="252.9" y="238.7">FC</text>
<text x="139.7" y="244.3">1</text>
<text x="252.9" y="241.5">LV</text>
<text x="261.1" y="241.7" transform="rotate(-90 261.1 241.7)">GND</text>
<text x="139.7" y="255.4">1</text>
</g>
<g font-size="2">
<text x="44.7" y="2.2">5</text>
<text x="128.6" y="2.2">4</text>
<text x="212.4" y="2.2">3</text>
<text x="296.2" y="2.2">2</text>
<text x="380" y="2.2">1</text>
<text x=".8" y="37.8">D</text>
<text x="422.7" y="37.8">D</text>
<text x=".8" y="104.1">C</text>
<text x="422.7" y="104.1">C</text>
<text x=".8" y="170.5">B</text>
<text x="422.7" y="170.5">B</text>
<text x=".8" y="236.9">A</text>
<text x="422.7" y="236.9">A</text>
<text x="44.7" y="270.4">5</text>
<text x="128.6" y="270.4">4</text>
<text x="212.4" y="270.4">3</text>
<text x="296.2" y="270.4">2</text>
<text x="380" y="270.4">1</text>
</g>
</svg>
